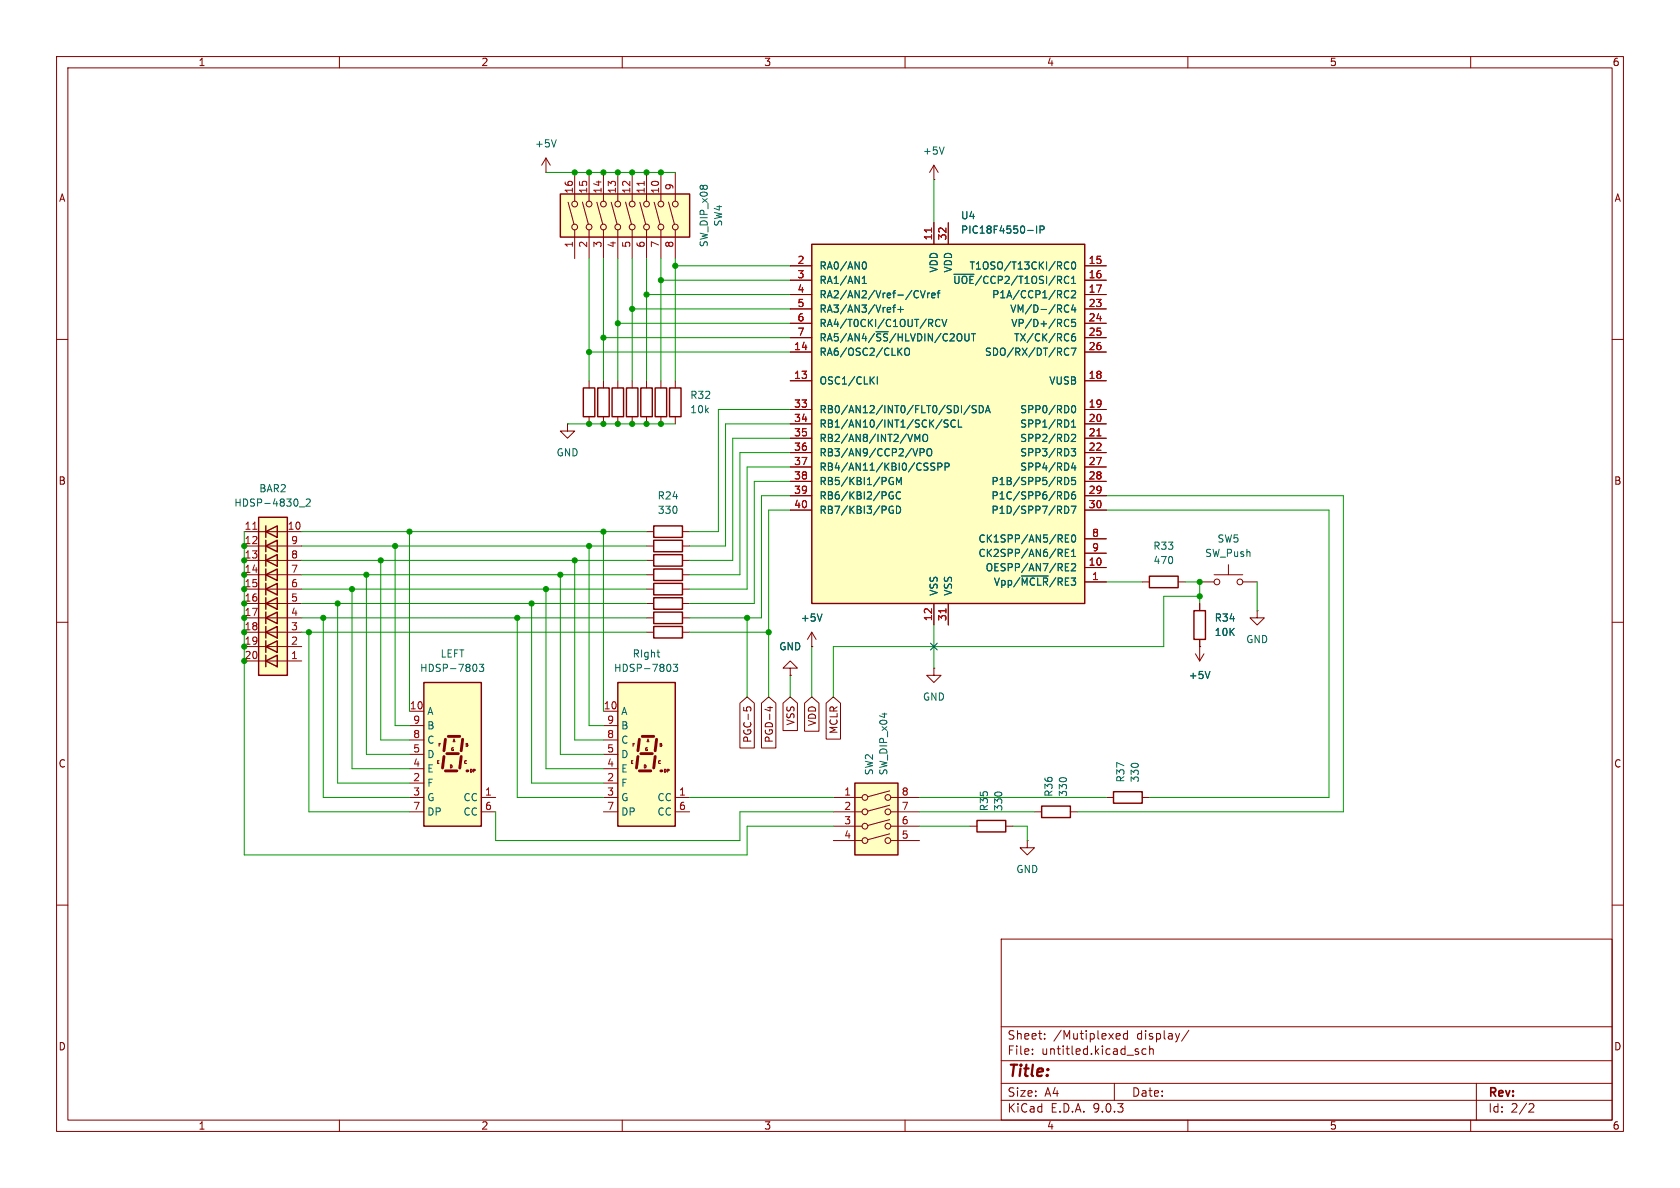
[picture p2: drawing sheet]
<svg xmlns="http://www.w3.org/2000/svg" width="297mm" height="210mm" viewBox="0 0 297 210" stroke-linecap="round" stroke-linejoin="round" font-family="sans-serif">
<g fill="none" stroke="#840000" stroke-width=".18">
<path d="M10 10h277v190h-277zM12 12h273v186h-273zM60 10v2M110 10v2M160 10v2M210 10v2M260 10v2M10 60h2M106.7 67.3v1.3M106.7 73.7v1.2M111.8 67.3v1.3M111.8 73.7v1.2"/>
<path d="M114.3 67.3v1.3M114.3 73.7v1.2M285 60h2M10 110h2M114.3 111.8h1.3M120.6 111.8h1.3M285 110h2M10 160h2M177 166h108v32h-108zM285 160h2M60 198v2M110 198v2"/>
<path d="M160 198v2M177 194.5h108M177 191.5h108M177 187.5h108M177 181.5h108M182.5 186.3v.1M182.5 185.5v.1M184.7 183.6v.1M184.7 182.8v.1M197 191.5v3M197.4 183.6h.6M197.4 182.8l.4-.1 .2 .4-.7 .1"/>
<path d="M199.3 182.8l-.4-.1-.3 .3v.4l.1 .2h.6M199.3 182.2v1.5M201.2 186v.3M202.6 185.5l-.4-.1-.3 .3v.4l.1 .2h.6M203.2 185.5l.3-.1 .3 .1 .1 .9M203.2 184.9v1.5M210 198v2M210.2 182.1l-1.3 2M260 198v2M261 191.5v6.5M270.5 195.1l.5 .1 .2 .3-1 1.1h1"/>
</g>
<path d="M105.7 68.6h2v5.1h-2zM110.7 68.6h2.1v5.1h-2.1zM113.3 68.6h2v5.1h-2zM115.6 110.7h5v2.1h-5z" fill="none" stroke="#840000" stroke-width=".25"/>
<path d="M45.7 91.4h5.1v28h-5.1z" fill="#ffffc2"/>
<g fill="none" stroke="#840000" stroke-width=".25">
<path d="M45.7 91.4h5.1v28h-5.1zM47 99.1l2-1.1v2.1zM47 96.5l2-1v2zM47 94l2-1v2zM47 93v2M47 95.5v2M47 98v2.1M47 116.8l2-1v2.1zM47 114.3l2-1v2zM47 111.8l2-1.1v2.1zM47 109.2l2-1v2zM47 106.7l2-1v2z"/>
<path d="M47 104.1l2-1v2.1zM47 101.6l2-1v2zM47 100.6v2M47 103.1v2.1M47 105.7v2M47 108.2v2M47 110.7v2.1M47 113.3v2M47 115.8v2.1M196.8 140h5.1v2h-5.1z"/>
</g>
<g fill="none" stroke="#840000" stroke-width=".18">
<path d="M43.2 99.1h10.1M43.2 96.5h10.1M43.2 94h10.1M43.2 116.8h10.1M43.2 114.3h10.1M43.2 111.8h10.1M43.2 106.7h10.1M43.2 101.6h10.1M43.2 109.2h10.1M43.2 104.1h10.1M211.3 115.6l.8 1.2M212.1 114.3h.1"/>
<path d="M212.1 114.3v2.5M212.9 115.6l-.8 1.2M195.6 141h1.2M201.9 141h1.3"/>
</g>
<path d="M44.7 93.6h.7" fill="none" stroke="#a90000" stroke-width=".18"/>
<path d="M52.9 89.6h1M54.1 88.3l.5-.1 .3 .4-.8 .9h.8M213.9 118.7l-.4 1.3" fill="none" stroke="#006464" stroke-width=".18"/>
<path d="M109.2 120.7h10.2v25.4h-10.2z" fill="#ffffc2"/>
<path d="M109.2 120.7h10.2v25.4h-10.2z" fill="none" stroke="#840000" stroke-width=".25"/>
<path d="M112.8 133.7l-.3 2.1M113 130.7l-.2 2M113 136.3h2.1M113.3 133.2h2M113.5 130.2h2.1M115.8 133.7l-.2 2.1M116.1 130.7l-.3 2" fill="none" stroke="#840000" stroke-width=".51"/>
<circle cx="116.8" cy="136.3" r=".25" fill="#840000"/>
<g fill="none" stroke="#840000" stroke-width=".18">
<path d="M165.1 31.8h.1M165.1 29.2l-.8 1.3M165.1 29.2l.8 1.3M165.1 29.2v2.6M109.2 67.3v1.3M109.2 73.7v1.2M116.8 67.3v1.3M116.8 73.7v1.2M119.4 67.3v1.3M119.4 73.7v1.2M114.3 94h1.3M114.3 99.1h1.3"/>
<path d="M114.3 96.5h1.3M120.6 94h1.3M120.6 99.1h1.3M120.6 96.5h1.3M217.2 99.8v1.8M114.3 109.2h1.3M114.3 104.1h1.3M114.3 106.7h1.3M114.3 101.6h1.3M120.6 109.2h1.3M120.6 104.1h1.3M120.6 106.7h1.3"/>
<path d="M120.6 101.6h1.3M139.7 118.1h1.3l-1.3-1.3-1.3 1.3h1.3v1.3M139.7 119.4h.1M143.5 114.3h.1M143.5 111.8l-.8 1.2M143.5 111.8l.8 1.2M143.5 111.8v2.5M165.1 118.1v1.3h1.3l-1.3 1.3-1.3-1.3h1.3M165.1 118.1h.1M212.1 102.9h2.5M214.6 101.6h5.1M219.7 102.9h2.5"/>
<path d="M106.7 125.7h2.5M106.7 128.3h2.5M106.7 130.8h2.5M106.7 133.4h2.5M106.7 135.9h2.5M106.7 138.4h2.5M111.9 134.5h-.2v.5M112.2 131.4h-.3v.5M114.1 135.3l-.2-.1v.5M114.4 131.2l.2-.5 .1 .5M116.9 131.4h-.2v.5M117.7 136h-.2v.5"/>
<path d="M118.2 136h-.2v.5M106.7 141h2.5M106.7 143.5h2.5M119.4 141h2.5M119.4 143.5h2.5M171.4 146.1h1.3M177.8 146.1h1.3"/>
<circle cx="215.1" cy="102.9" r=".51"/>
<circle cx="219.2" cy="102.9" r=".51"/>
</g>
<path d="M166.9 26l-.4 1.2M116.1 115.3h.5M116.5 116.1h.1M118.4 117.5l.2 .4-.2 .7M119 117.4h.8l-.4 .5 .3 .1v.6l-.1 .1-.6-.1M145.3 108.5l-.4 1.3" fill="none" stroke="#006464" stroke-width=".18"/>
<path d="M108.2 68.6h2v5.1h-2zM115.8 68.6h2.1v5.1h-2.1zM118.4 68.6h2v5.1h-2zM115.6 93h5v2h-5zM115.6 98h5v2.1h-5zM115.6 95.5h5v2h-5zM115.6 108.2h5v2h-5zM115.6 103.1h5v2.1h-5zM115.6 105.7h5v2h-5zM115.6 100.6h5v2h-5zM172.7 145h5.1v2.1h-5.1z" fill="none" stroke="#840000" stroke-width=".25"/>
<path d="M151.1 138.4h7.6v12.7h-7.6z" fill="#ffffc2"/>
<g fill="none" stroke="#840000" stroke-width=".18">
<path d="M222.2 108v1.2h1.3l-1.3 1.3-1.2-1.3h1.2M222.2 108h.1M157.3 139.8l-3.9 1M147.3 141h5.1M147.3 143.5h5.1M147.3 146.1h5.1M147.3 148.6h5.1M157.3 142.3l-3.9 1.1M157.3 144.9l-3.9 1M157.3 147.4l-3.9 1M157.5 141h5.1M157.5 143.5h5.1"/>
<path d="M157.5 146.1h5.1M157.5 148.6h5.1"/>
<circle cx="152.9" cy="148.6" r=".51"/>
<circle cx="152.9" cy="143.5" r=".51"/>
<circle cx="152.9" cy="141" r=".51"/>
<circle cx="152.9" cy="146.1" r=".51"/>
<circle cx="157" cy="143.5" r=".51"/>
<circle cx="157" cy="148.6" r=".51"/>
<circle cx="157" cy="146.1" r=".51"/>
<circle cx="157" cy="141" r=".51"/>
</g>
<path d="M151.1 138.4h7.6v12.7h-7.6z" fill="none" stroke="#840000" stroke-width=".25"/>
<path d="M143.5 43.2h48.3v63.5h-48.3z" fill="#ffffc2"/>
<path d="M143.5 43.2h48.3v63.5h-48.3z" fill="none" stroke="#840000" stroke-width=".25"/>
<g fill="none" stroke="#840000" stroke-width=".18">
<path d="M165.1 39.4v3.8M167.6 39.4v3.8M139.7 47h3.8M139.7 49.5h3.8M139.7 52.1h3.8M139.7 54.6h3.8M139.7 57.2h3.8M139.7 59.7h3.8M191.8 47h3.8M191.8 49.5h3.8M191.8 52.1h3.8M191.8 54.6h3.8"/>
<path d="M191.8 57.2h3.8M191.8 59.7h3.8M139.7 62.2h3.8M139.7 67.3h3.8M139.7 72.4h3.8M139.7 74.9h3.8M139.7 77.5h3.8M191.8 62.2h3.8M191.8 67.3h3.8M191.8 72.4h3.8M191.8 74.9h3.8M191.8 77.5h3.8"/>
<path d="M139.7 80h3.8M139.7 82.6h3.8M139.7 85.1h3.8M139.7 87.6h3.8M139.7 90.2h3.8M191.8 80h3.8M191.8 82.6h3.8M191.8 85.1h3.8M191.8 87.6h3.8M191.8 90.2h3.8M191.8 95.3h3.8M191.8 97.8h3.8"/>
<path d="M165.1 106.7v3.8M167.6 106.7v3.8M191.8 100.3h3.8M191.8 102.9h3.8"/>
</g>
<g fill="none" stroke="#006464" stroke-width=".18">
<path d="M183.3 39.9v1.3M152.4 50.1h.8M152.4 49.2l.4-.4v1.3M152.6 46.4l.1-.1a.68 .68 0 0 1 .5 .6 .68 .68 0 0 1-.5 .7l-.1-.1M157.8 54.3h.5M158.3 53.9l-.3 .2v1.1M158.7 54.7h1M159.2 54.2v1M162 51.4l.4 .1M162.4 52.5l-.4 .1M162.7 51.4l.4 1.2 .5-1.2M164 51.8v.8"/>
<path d="M164.4 51.8l-.4 .2M164.7 52.2l.6-.1v-.2l-.4-.1-.2 .2 .1 .6h.5M165.7 51.8h.5M166.2 56.6a.6 .6 0 0 0-.9 .4 .6 .6 0 0 0 .6 .7l.3-.1M166.2 51.4l-.3 .2v1M166.5 56.5l.5 1.2 .4-1.2M168.6 48.5h3.6M171.3 59l-.1 1.1M171.7 59h.8M172.1 59v1.3M181.7 40.7h1M183.9 40.6h.6l.1-.2-.1-.3-.6-.2v1.3"/>
<path d="M188.3 47.4l.3 .2 .3-.2M188.4 51.4h.3l.2 .1M188.4 56.5h.3l.2 .1M188.9 46.4l-.3-.1-.3 .2M188.9 52.5l-.2 .1h-.3M188.9 54a.6 .6 0 0 0-.8 .5 .6 .6 0 0 0 .6 .7l.2-.1M188.9 57.6l-.2 .1h-.3M189.4 50.1h.8M189.4 51.5l.5-.1 .3 .3-.8 .9h.8M189.6 46.4l.1-.1a.68 .68 0 0 1 .5 .6 .68 .68 0 0 1-.5 .7l-.1-.2-.2-.3zM189.6 49.1l.2-.3v1.3M189.7 53.9l-.3 .9h.8"/>
<path d="M190 59l-.3 .1a.86 .86 0 0 0 0 1.2l.4-.2 .1-.4-.3-.2h-.3l-.2 .2M190 54.3v.9M190.1 56.5h-.6l-.1 .6 .2-.2 .4 .1 .2 .2-.1 .4-.2 .1-.5-.1M154 67.2l.6 .7M154.6 66.6l-.8 .7M155.1 66.6v1.3M158.9 62.1l.6 .7M159.5 61.5l-.8 .8M160 61.7l.2-.2a.43 .43 0 0 1 .6 .5v.4a.42 .42 0 0 1-.4 .4 .42 .42 0 0 1-.5-.4zM161.8 78v-1.2l.4 .9 .4-.9v1.2M162.2 79.3l-.4 1.3M162.7 80l.6-.1 .1-.2-.1-.3-.6-.1v1.3"/>
<path d="M163.2 77l.2-.2a.43 .43 0 0 1 .6 .4v.4a.42 .42 0 0 1-.4 .5 .42 .42 0 0 1-.5-.5zM163.9 79.5l.3-.2a.43 .43 0 0 1 .5 .4v.5a.42 .42 0 0 1-.4 .4 .42 .42 0 0 1-.4-.4zM166.5 74.2l-1.1 1.6M167.6 74.3l-.5-.1-.1 .2v.3l.5 .3 .1 .3-.2 .2-.5-.1M168.9 74.4a.6 .6 0 0 0-.8 .4 .6 .6 0 0 0 .5 .7l.3-.1M169.4 74.2v1.3h.6M171.5 71.6l-1.1 1.7M172.6 71.8l-.5-.1-.2 .1v.4l.6 .2 .1 .3-.3 .3-.4-.1M173.1 71.7a.64 .64 0 0 1 .8 .6 .64 .64 0 0 1-.8 .7zM174.2 73l.4-1.3 .5 1.3M174.3 72.6h.6M188.2 62.5l.4 .3 .3-.1"/>
<path d="M188.9 61.7l-.3-.2-.4 .3M189.4 61.5h.8l-.5 1.3M189.4 79.3h.8l-.5 .5 .4 .1v.6l-.2 .1-.5-.1M189.4 75.5h.8M189.4 76.9l.5-.1 .3 .3-.8 .9h.8M189.4 74.6l.4-.4v1.3M189.6 71.8l.1-.1a.68 .68 0 0 1 .5 .6 .68 .68 0 0 1-.5 .7l-.1-.2-.2-.3zM157.4 84.5h.5M157.4 87h.5M157.4 89.5h.5M157.7 85.1h.2v.4l-.2 .2-.3-.1M157.7 87.7h.2v.4l-.2 .1-.3-.1"/>
<path d="M157.7 90.2h.2v.4l-.2 .1h-.3M158.5 89.5a.64 .64 0 0 1 .7 .6 .64 .64 0 0 1-.7 .6zM158.5 85.7v-1.3l.4 .9 .4-.9v1.3M159.2 87.1a.6 .6 0 0 0-.8 .4 .6 .6 0 0 0 .6 .7l.2-.1M165.3 81.9h-.5l-.2 .1v.3l.5 .3 .2 .3-.3 .2h-.5M165.8 82.5h.6l.1-.2v-.3l-.7-.1v1.2M167.1 82.5h.6l.1-.2-.1-.3-.6-.1v1.2M188.2 84.4a.64 .64 0 0 1 .8 .6 .64 .64 0 0 1-.8 .7zM188.2 86.9a.64 .64 0 0 1 .8 .7 .64 .64 0 0 1-.8 .6zM188.2 89.5a.64 .64 0 0 1 .8 .6 .64 .64 0 0 1-.8 .6M188.3 95.2h.5M188.3 97.7h.5"/>
<path d="M188.3 99.6h.6M188.9 94.6h-.6v1.2h.6M188.9 97.1h-.6v1.3h.6M189.4 89.5h.8l-.5 1.2M189.4 99.8l.5-.2 .3 .4-.8 .9h.8M189.4 97.5l.4-.4v1.3M189.4 98.4h.8M189.6 94.7l.1-.1a.68 .68 0 0 1 .5 .6 .68 .68 0 0 1-.5 .6l-.1-.1-.2-.4zM189.7 81.8l-.3 .9h.8M190 86.9l-.3 .1a.86 .86 0 0 0 0 1.2l.4-.1 .1-.4-.3-.3-.3 .1-.2 .2M190 82.3v.8M190.1 84.4h-.6l-.1 .6 .2-.1h.4l.2 .2-.1 .4-.2 .2-.5-.2"/>
<path d="M180.5 101.8h4.8M188.3 100.2h.5M188.3 100.9h.6"/>
</g>
<path d="M164.7 40.3v.7M193.9 77.1h.7M167.2 107.6v.7" fill="none" stroke="#a90000" stroke-width=".18"/>
<path d="M74.9 120.7h10.2v25.4h-10.2z" fill="#ffffc2"/>
<path d="M74.9 120.7h10.2v25.4h-10.2z" fill="none" stroke="#840000" stroke-width=".25"/>
<path d="M78.5 133.7l-.3 2.1M78.7 130.7l-.2 2M78.7 136.3h2.1M79 133.2h2M79.2 130.2h2.1M81.5 133.7l-.2 2.1M81.8 130.7l-.3 2" fill="none" stroke="#840000" stroke-width=".51"/>
<circle cx="82.5" cy="136.3" r=".25" fill="#840000"/>
<g fill="none" stroke="#840000" stroke-width=".18">
<path d="M96.5 30.5h.1M96.5 27.9l-.7 1.3M96.5 27.9l.8 1.3M96.5 27.9v2.6M100.3 74.9v1.3h1.3l-1.3 1.3-1.2-1.3h1.2M100.3 74.9h.1M104.1 67.3v1.3M104.1 73.7v1.2M201.9 102.9h1.3M208.3 102.9h1.2M212.1 106.7v1.3M212.1 113v1.3"/>
<path d="M72.4 125.7h2.5M72.4 128.3h2.5M72.4 130.8h2.5M72.4 133.4h2.5M72.4 135.9h2.5M72.4 138.4h2.5M77.6 134.5h-.2v.5M77.9 131.4h-.3v.5M79.8 135.3l-.2-.1v.5M80.1 131.2l.2-.5 .1 .5M82.6 131.4h-.2v.5M83.4 136h-.2v.5"/>
<path d="M83.9 136h-.2v.5M72.4 141h2.5M72.4 143.5h2.5M85.1 141h2.5M85.1 143.5h2.5M181.6 148.6v1.3h1.3l-1.3 1.2-1.3-1.2h1.3M181.6 148.6h.1"/>
</g>
<path d="M98.3 24.7l-.4 1.3M84.1 117.5l.2 .4-.2 .7M84.7 117.4h.8l-.4 .5 .4 .1v.6l-.2 .1-.6-.1" fill="none" stroke="#006464" stroke-width=".18"/>
<path d="M103.1 68.6h2.1v5.1h-2.1zM203.2 101.9h5.1v2h-5.1zM211.1 108h2v5h-2z" fill="none" stroke="#840000" stroke-width=".25"/>
<path d="M99.1 34.3h22.8v7.6h-22.8z" fill="#ffffc2"/>
<g fill="none" stroke="#840000" stroke-width=".18">
<path d="M100.4 35.7l1.1 3.9M101.6 30.5v5.1M103 35.7l1 3.9M104.1 30.5v5.1M105.5 35.7l1.1 3.9M106.7 30.5v5.1M108.1 35.7l1 3.9M109.2 30.5v5.1M110.6 35.7l1 3.9M111.8 30.5v5.1M113.1 35.7l1 3.9M114.3 30.5v5.1"/>
<path d="M115.6 35.7l1.1 3.9M116.8 30.5v5.1M118.2 35.7l1 3.9M119.4 30.5v5.1M165.1 39.4v3.8M167.6 39.4v3.8M101.6 40.6v5.1M104.1 40.6v5.1M106.7 40.6v5.1M109.2 40.6v5.1M111.8 40.6v5.1M114.3 40.6v5.1"/>
<path d="M116.8 40.6v5.1M119.4 40.6v5.1M139.7 47h3.8M139.7 49.5h3.8M139.7 52.1h3.8M139.7 54.6h3.8M139.7 57.2h3.8M139.7 59.7h3.8M191.8 47h3.8M191.8 49.5h3.8M191.8 52.1h3.8M191.8 54.6h3.8"/>
<path d="M191.8 57.2h3.8M191.8 59.7h3.8M139.7 62.2h3.8M139.7 67.3h3.8M139.7 72.4h3.8M139.7 74.9h3.8M139.7 77.5h3.8M191.8 62.2h3.8M191.8 67.3h3.8M191.8 72.4h3.8M191.8 74.9h3.8M191.8 77.5h3.8"/>
<path d="M139.7 80h3.8M139.7 82.6h3.8M139.7 85.1h3.8M139.7 87.6h3.8M139.7 90.2h3.8M191.8 80h3.8M191.8 82.6h3.8M191.8 85.1h3.8M191.8 87.6h3.8M191.8 90.2h3.8M191.8 95.3h3.8M191.8 97.8h3.8"/>
<path d="M139.7 119.4h.1M143.5 114.3h.1M165.1 106.7v3.8M167.6 106.7v3.8M191.8 100.3h3.8M191.8 102.9h3.8M212.1 114.3h.1M212.1 106.7v1.3M212.1 113v1.3M130.8 124.3l1.3-1.1 1.3 1.1v7.9h-2.6zM131.5 125v.6M132 125.5v-.3l.2-.2h.4l.2 .5"/>
<path d="M134.6 124.3l1.3-1.1 1.3 1.1v7.9h-2.6zM135.7 125.1h.9M136.1 124.9v.8l-.9-.3M138.4 124.3l1.3-1.1 1.3 1.1v4.8h-2.6zM142.2 124.3l1.3-1.1 1.3 1.1v5h-2.6zM146 124.3l1.3-1.1 1.3 1.1v6.4h-2.6zM182.9 143.5h1.2M189.2 143.5h1.3"/>
<circle cx="101.6" cy="36.1" r=".51"/>
<circle cx="104.1" cy="36.1" r=".51"/>
<circle cx="106.7" cy="36.1" r=".51"/>
<circle cx="109.2" cy="36.1" r=".51"/>
<circle cx="111.8" cy="36.1" r=".51"/>
<circle cx="114.3" cy="36.1" r=".51"/>
<circle cx="116.8" cy="36.1" r=".51"/>
<circle cx="119.4" cy="36.1" r=".51"/>
<circle cx="101.6" cy="40.1" r=".51"/>
<circle cx="104.1" cy="40.1" r=".51"/>
<circle cx="106.7" cy="40.1" r=".51"/>
<circle cx="109.2" cy="40.1" r=".51"/>
<circle cx="111.8" cy="40.1" r=".51"/>
<circle cx="114.3" cy="40.1" r=".51"/>
<circle cx="116.8" cy="40.1" r=".51"/>
<circle cx="119.4" cy="40.1" r=".51"/>
</g>
<path d="M99.1 34.3h22.8v7.6h-22.8zM184.1 142.5h5.1v2h-5.1z" fill="none" stroke="#840000" stroke-width=".25"/>
<path d="M113.9 32.1v.7M164.7 40.3v.7M193.9 77.1h.7M167.2 107.6v.7" fill="none" stroke="#a90000" stroke-width=".18"/>
<g fill="none" stroke="#009600" stroke-width=".18">
<path d="M96.5 30.5h22.9M165.1 31.8v7.6M104.1 45.7v21.6M106.7 45.7v21.6M106.7 59.7h33M109.2 45.7v21.6M109.2 57.2h30.5M111.8 45.7v21.6M111.8 54.6h27.9M114.3 52.1h25.4M114.3 45.7v21.6M116.8 49.5h22.9"/>
<path d="M116.8 45.7v21.6M119.4 47h20.3M119.4 45.7v21.6M100.3 74.9h19.1M104.1 62.2h35.6M139.7 72.4h-12.7v21.6h-5.1M139.7 74.9h-11.4v21.6h-6.4M139.7 77.5h-10.2v21.6h-7.6M43.2 94v57.1h88.9v-5h15.2M53.3 94h61M53.3 99.1h61M53.3 96.5h61"/>
<path d="M67.3 99.1v31.7h5.1M69.8 96.5v31.8h2.6M72.4 94v31.7M101.6 99.1v31.7h5.1M104.1 96.5v31.8h2.6M106.7 94v31.7M139.7 87.6h-5.1v21.6h-12.7M139.7 82.6h-7.6v21.5h-10.2M139.7 85.1h-6.4v21.6h-11.4M139.7 80h-8.9v21.6h-8.9M139.7 90.2h-3.8v33M195.6 87.6h41.9v55.9h-47"/>
<path d="M195.6 90.2h39.3v50.8h-31.7M53.3 109.2h61M53.3 111.8h61M53.3 104.1h61M53.3 106.7h61M53.3 101.6h61M54.6 111.8v31.7h17.8M57.1 109.2v31.8h15.3M59.7 106.7v31.7h12.7M62.2 104.1v31.8h10.2M64.8 101.6v31.8h7.6M91.4 109.2v31.8h15.3"/>
<path d="M94 106.7v31.7h12.7M96.5 104.1v31.8h10.2M99.1 101.6v31.8h7.6M121.9 111.8h14M132.1 109.2v14M139.7 119.4v3.8M143.5 114.3v8.9M165.1 110.5v7.6M195.6 102.9h6.3M209.5 102.9h2.6v3.8M212.1 105.4h-6.4v8.9h-58.4v8.9M222.2 102.9v5.1"/>
<path d="M87.6 143.5v5.1h43.2v-5.1h16.5M121.9 141h25.4M162.6 143.5h20.3M162.6 141h33M162.6 146.1h8.8M179.1 146.1h2.5v2.5"/>
</g>
<path d="M164.5 113.7l1.2 1.2M165.7 113.7l-1.2 1.2" fill="none" stroke="#000084" stroke-width=".18"/>
<g fill="none" stroke="#006464" stroke-width=".18">
<path d="M183.3 39.9v1.3M152.4 50.1h.8M152.4 49.2l.4-.4v1.3M152.6 46.4l.1-.1a.68 .68 0 0 1 .5 .6 .68 .68 0 0 1-.5 .7l-.1-.1M157.8 54.3h.5M158.3 53.9l-.3 .2v1.1M158.7 54.7h1M159.2 54.2v1M162 51.4l.4 .1M162.4 52.5l-.4 .1M162.7 51.4l.4 1.2 .5-1.2M164 51.8v.8"/>
<path d="M164.4 51.8l-.4 .2M164.7 52.2l.6-.1v-.2l-.4-.1-.2 .2 .1 .6h.5M165.7 51.8h.5M166.2 56.6a.6 .6 0 0 0-.9 .4 .6 .6 0 0 0 .6 .7l.3-.1M166.2 51.4l-.3 .2v1M166.5 56.5l.5 1.2 .4-1.2M168.6 48.5h3.6M171.3 59l-.1 1.1M171.7 59h.8M172.1 59v1.3M181.7 40.7h1M183.9 40.6h.6l.1-.2-.1-.3-.6-.2v1.3"/>
<path d="M188.3 47.4l.3 .2 .3-.2M188.4 51.4h.3l.2 .1M188.4 56.5h.3l.2 .1M188.9 46.4l-.3-.1-.3 .2M188.9 52.5l-.2 .1h-.3M188.9 54a.6 .6 0 0 0-.8 .5 .6 .6 0 0 0 .6 .7l.2-.1M188.9 57.6l-.2 .1h-.3M189.4 50.1h.8M189.4 51.5l.5-.1 .3 .3-.8 .9h.8M189.6 46.4l.1-.1a.68 .68 0 0 1 .5 .6 .68 .68 0 0 1-.5 .7l-.1-.2-.2-.3zM189.6 49.1l.2-.3v1.3M189.7 53.9l-.3 .9h.8"/>
<path d="M190 59l-.3 .1a.86 .86 0 0 0 0 1.2l.4-.2 .1-.4-.3-.2h-.3l-.2 .2M190 54.3v.9M190.1 56.5h-.6l-.1 .6 .2-.2 .4 .1 .2 .2-.1 .4-.2 .1-.5-.1M154 67.2l.6 .7M154.6 66.6l-.8 .7M155.1 66.6v1.3M158.9 62.1l.6 .7M159.5 61.5l-.8 .8M160 61.7l.2-.2a.43 .43 0 0 1 .6 .5v.4a.42 .42 0 0 1-.4 .4 .42 .42 0 0 1-.5-.4zM161.8 78v-1.2l.4 .9 .4-.9v1.2M162.2 79.3l-.4 1.3M162.7 80l.6-.1 .1-.2-.1-.3-.6-.1v1.3"/>
<path d="M163.2 77l.2-.2a.43 .43 0 0 1 .6 .4v.4a.42 .42 0 0 1-.4 .5 .42 .42 0 0 1-.5-.5zM163.9 79.5l.3-.2a.43 .43 0 0 1 .5 .4v.5a.42 .42 0 0 1-.4 .4 .42 .42 0 0 1-.4-.4zM166.5 74.2l-1.1 1.6M167.6 74.3l-.5-.1-.1 .2v.3l.5 .3 .1 .3-.2 .2-.5-.1M168.9 74.4a.6 .6 0 0 0-.8 .4 .6 .6 0 0 0 .5 .7l.3-.1M169.4 74.2v1.3h.6M171.5 71.6l-1.1 1.7M172.6 71.8l-.5-.1-.2 .1v.4l.6 .2 .1 .3-.3 .3-.4-.1M173.1 71.7a.64 .64 0 0 1 .8 .6 .64 .64 0 0 1-.8 .7zM174.2 73l.4-1.3 .5 1.3M174.3 72.6h.6M188.2 62.5l.4 .3 .3-.1"/>
<path d="M188.9 61.7l-.3-.2-.4 .3M189.4 61.5h.8l-.5 1.3M189.4 79.3h.8l-.5 .5 .4 .1v.6l-.2 .1-.5-.1M189.4 75.5h.8M189.4 76.9l.5-.1 .3 .3-.8 .9h.8M189.4 74.6l.4-.4v1.3M189.6 71.8l.1-.1a.68 .68 0 0 1 .5 .6 .68 .68 0 0 1-.5 .7l-.1-.2-.2-.3zM157.4 84.5h.5M157.4 87h.5M157.4 89.5h.5M157.7 85.1h.2v.4l-.2 .2-.3-.1M157.7 87.7h.2v.4l-.2 .1-.3-.1"/>
<path d="M157.7 90.2h.2v.4l-.2 .1h-.3M158.5 89.5a.64 .64 0 0 1 .7 .6 .64 .64 0 0 1-.7 .6zM158.5 85.7v-1.3l.4 .9 .4-.9v1.3M159.2 87.1a.6 .6 0 0 0-.8 .4 .6 .6 0 0 0 .6 .7l.2-.1M165.3 81.9h-.5l-.2 .1v.3l.5 .3 .2 .3-.3 .2h-.5M165.8 82.5h.6l.1-.2v-.3l-.7-.1v1.2M167.1 82.5h.6l.1-.2-.1-.3-.6-.1v1.2M188.2 84.4a.64 .64 0 0 1 .8 .6 .64 .64 0 0 1-.8 .7zM188.2 86.9a.64 .64 0 0 1 .8 .7 .64 .64 0 0 1-.8 .6zM188.2 89.5a.64 .64 0 0 1 .8 .6 .64 .64 0 0 1-.8 .6M188.3 95.2h.5M188.3 97.7h.5"/>
<path d="M188.3 99.6h.6M188.9 94.6h-.6v1.2h.6M188.9 97.1h-.6v1.3h.6M189.4 89.5h.8l-.5 1.2M189.4 99.8l.5-.2 .3 .4-.8 .9h.8M189.4 97.5l.4-.4v1.3M189.4 98.4h.8M189.6 94.7l.1-.1a.68 .68 0 0 1 .5 .6 .68 .68 0 0 1-.5 .6l-.1-.1-.2-.4zM189.7 81.8l-.3 .9h.8M190 86.9l-.3 .1a.86 .86 0 0 0 0 1.2l.4-.1 .1-.4-.3-.3-.3 .1-.2 .2M190 82.3v.8M190.1 84.4h-.6l-.1 .6 .2-.1h.4l.2 .2-.1 .4-.2 .2-.5-.2"/>
<path d="M145.3 108.5l-.4 1.3M180.5 101.8h4.8M188.3 100.2h.5M188.3 100.9h.6M213.9 118.7l-.4 1.3"/>
</g>
<g fill="#009600" stroke="#009600" stroke-width=".18">
<circle cx="116.8" cy="30.5" r=".46"/>
<circle cx="111.8" cy="30.5" r=".46"/>
<circle cx="114.3" cy="30.5" r=".46"/>
<circle cx="109.2" cy="30.5" r=".46"/>
<circle cx="96.5" cy="104.1" r=".46"/>
<circle cx="101.6" cy="30.5" r=".46"/>
<circle cx="104.1" cy="30.5" r=".46"/>
<circle cx="106.7" cy="30.5" r=".46"/>
<circle cx="101.6" cy="99.1" r=".46"/>
<circle cx="99.1" cy="101.6" r=".46"/>
<circle cx="116.8" cy="74.9" r=".46"/>
<circle cx="132.1" cy="109.2" r=".46"/>
<circle cx="135.9" cy="111.8" r=".46"/>
<circle cx="57.1" cy="109.2" r=".46"/>
<circle cx="54.6" cy="111.8" r=".46"/>
<circle cx="94" cy="106.7" r=".46"/>
<circle cx="91.4" cy="109.2" r=".46"/>
<circle cx="104.1" cy="96.5" r=".46"/>
<circle cx="114.3" cy="74.9" r=".46"/>
<circle cx="106.7" cy="74.9" r=".46"/>
<circle cx="106.7" cy="94" r=".46"/>
<circle cx="111.8" cy="74.9" r=".46"/>
<circle cx="109.2" cy="74.9" r=".46"/>
<circle cx="104.1" cy="62.2" r=".46"/>
<circle cx="104.1" cy="74.9" r=".46"/>
<circle cx="43.2" cy="106.7" r=".46"/>
<circle cx="43.2" cy="109.2" r=".46"/>
<circle cx="43.2" cy="104.1" r=".46"/>
<circle cx="43.2" cy="114.3" r=".46"/>
<circle cx="43.2" cy="116.8" r=".46"/>
<circle cx="64.8" cy="101.6" r=".46"/>
<circle cx="62.2" cy="104.1" r=".46"/>
<circle cx="67.3" cy="99.1" r=".46"/>
<circle cx="43.2" cy="101.6" r=".46"/>
<circle cx="43.2" cy="99.1" r=".46"/>
<circle cx="43.2" cy="96.5" r=".46"/>
<circle cx="69.8" cy="96.5" r=".46"/>
<circle cx="72.4" cy="94" r=".46"/>
<circle cx="59.7" cy="106.7" r=".46"/>
<circle cx="43.2" cy="111.8" r=".46"/>
<circle cx="111.8" cy="54.6" r=".46"/>
<circle cx="114.3" cy="52.1" r=".46"/>
<circle cx="119.4" cy="47" r=".46"/>
<circle cx="109.2" cy="57.2" r=".46"/>
<circle cx="106.7" cy="59.7" r=".46"/>
<circle cx="116.8" cy="49.5" r=".46"/>
<circle cx="212.1" cy="102.9" r=".46"/>
<circle cx="212.1" cy="105.4" r=".46"/>
</g>
<text font-size="2.8" fill="#840000" x="178" y="190.9">Title:</text>
<g font-size="2.1" fill="#840000">
<text x="178" y="184">Sheet:</text>
<text x="186.2" y="184">/Mutiplexed</text>
<text x="201" y="184">display/</text>
<text x="178" y="186.7">File:</text>
<text x="184.1" y="186.7">untitled.kicad_sch</text>
<text x="178" y="196.9">KiCad</text>
<text x="178" y="194.1">Size:</text>
<text x="184.7" y="194.1">A4</text>
<text x="185.7" y="196.9">E.D.A.</text>
<text x="193.3" y="196.9">9.0.3</text>
<text x="200" y="194.1">Date:</text>
<text x="263" y="194.3">Rev:</text>
<text x="263" y="196.9">Id:</text>
<text x="267.1" y="196.9">2/2</text>
</g>
<g font-size="1.8" fill="#840000">
<text x="35" y="11.9">1</text>
<text x="85" y="11.9">2</text>
<text x="135" y="11.9">3</text>
<text x="185" y="11.9">4</text>
<text x="235" y="11.9">5</text>
<text x="285" y="11.9">6</text>
<text x="10.3" y="35.9">A</text>
<text x="285.3" y="35.9">A</text>
<text x="10.3" y="85.9">B</text>
<text x="285.3" y="85.9">B</text>
<text x="133" y="131.4" transform="rotate(-90 133 131.4)">PGC-5</text>
<text x="136.8" y="131.4" transform="rotate(-90 136.8 131.4)">PGD-4</text>
<text x="140.7" y="128.3" transform="rotate(-90 140.7 128.3)">VSS</text>
<text x="144.5" y="128.5" transform="rotate(-90 144.5 128.5)">VDD</text>
<text x="148.3" y="129.8" transform="rotate(-90 148.3 129.8)">MCLR</text>
<text x="10.3" y="135.9">C</text>
<text x="285.3" y="135.9">C</text>
<text x="10.3" y="185.9">D</text>
<text x="285.3" y="185.9">D</text>
<text x="35" y="199.9">1</text>
<text x="85" y="199.9">2</text>
<text x="135" y="199.9">3</text>
<text x="185" y="199.9">4</text>
<text x="235" y="199.9">5</text>
<text x="285" y="199.9">6</text>
</g>
<g font-size="1.8" fill="#006464">
<text x="94.5" y="26.3">+5V</text>
<text x="163.1" y="27.5">+5V</text>
<text x="127.9" y="40.1" transform="rotate(-90 127.9 40.1)">SW4</text>
<text x="169.8" y="39">U4</text>
<text x="169.8" y="41.5">PIC18F4550-IP</text>
<text x="125.3" y="43.8" transform="rotate(-90 125.3 43.8)">SW_DIP_x08</text>
<text x="144.8" y="47.9">RA0/AN0</text>
<text x="171.3" y="47.9">T1OSO/T13CKI/RC0</text>
<text x="144.8" y="50.4">RA1/AN1</text>
<text x="144.8" y="52.9">RA2/AN2/Vref-/CVref</text>
<text x="166" y="48.3" transform="rotate(-90 166 48.3)">VDD</text>
<text x="168.4" y="50.4">~{UOE}/CCP2/T1OSI/RC1</text>
<text x="168.5" y="48.3" transform="rotate(-90 168.5 48.3)">VDD</text>
<text x="175.3" y="52.9">P1A/CCP1/RC2</text>
<text x="144.8" y="55.5">RA3/AN3/Vref+</text>
<text x="144.8" y="58">RA4/T0CKI/C1OUT/RCV</text>
<text x="178.5" y="55.5">VM/D-/RC4</text>
<text x="178.7" y="58">VP/D+/RC5</text>
<text x="144.8" y="60.6">RA5/AN4/~{SS}/HLVDIN/C2OUT</text>
<text x="144.8" y="63.1">RA6/OSC2/CLKO</text>
<text x="174" y="63.1">SDO/RX/DT/RC7</text>
<text x="179.2" y="60.6">TX/CK/RC6</text>
<text x="121.9" y="70.7">R32</text>
<text x="144.8" y="68.2">OSC1/CLKI</text>
<text x="185.4" y="68.2">VUSB</text>
<text x="121.9" y="73.3">10k</text>
<text x="144.8" y="73.3">RB0/AN12/INT0/FLT0/SDI/SDA</text>
<text x="144.8" y="75.8">RB1/AN10/INT1/SCK/SCL</text>
<text x="180.3" y="73.3">SPP0/RD0</text>
<text x="180.3" y="75.8">SPP1/RD1</text>
<text x="98.3" y="80.9">GND</text>
<text x="144.8" y="78.3">RB2/AN8/INT2/VMO</text>
<text x="144.8" y="80.9">RB3/AN9/CCP2/VPO</text>
<text x="144.8" y="83.4">RB4/AN11/KBI0/CSSPP</text>
<text x="180.3" y="78.3">SPP2/RD2</text>
<text x="180.3" y="80.9">SPP3/RD3</text>
<text x="180.3" y="83.4">SPP4/RD4</text>
<text x="41.3" y="89.8">HDSP-4830_2</text>
<text x="45.7" y="87.2">BAR2</text>
<text x="116.2" y="88.5">R24</text>
<text x="144.8" y="86">RB5/KBI1/PGM</text>
<text x="144.8" y="88.5">RB6/KBI2/PGC</text>
<text x="175.2" y="86">P1B/SPP5/RD5</text>
<text x="175.2" y="88.5">P1C/SPP6/RD6</text>
<text x="116.2" y="91">330</text>
<text x="144.8" y="91">RB7/KBI3/PGD</text>
<text x="175.2" y="91">P1D/SPP7/RD7</text>
<text x="172.9" y="96.1">CK1SPP/AN5/RE0</text>
<text x="172.9" y="98.7">CK2SPP/AN6/RE1</text>
<text x="174.1" y="101.2">OESPP/AN7/RE2</text>
<text x="203.8" y="97.4">R33</text>
<text x="203.8" y="99.9">470</text>
<text x="213" y="98.7">SW_Push</text>
<text x="215.1" y="96.1">SW5</text>
<text x="166" y="105.4" transform="rotate(-90 166 105.4)">VSS</text>
<text x="168.5" y="105.4" transform="rotate(-90 168.5 105.4)">VSS</text>
<text x="175.6" y="103.7">Vpp/~{MCLR}/RE3</text>
<text x="141.5" y="110.1">+5V</text>
<text x="214.6" y="110.1">R34</text>
<text x="214.6" y="112.6">10K</text>
<text x="220.2" y="113.9">GND</text>
<text x="74.2" y="119">HDSP-7803</text>
<text x="77.8" y="116.4">LEFT</text>
<text x="108.5" y="119">HDSP-7803</text>
<text x="111.7" y="116.4">RIght</text>
<text x="137.7" y="115.2">GND</text>
<text x="163.1" y="124.1">GND</text>
<text x="210.1" y="120.2">+5V</text>
<text x="75.4" y="126.6">A</text>
<text x="75.4" y="129.1">B</text>
<text x="75.4" y="131.7">C</text>
<text x="109.7" y="126.6">A</text>
<text x="109.7" y="129.1">B</text>
<text x="109.7" y="131.7">C</text>
<text x="75.4" y="134.2">D</text>
<text x="75.4" y="136.8">E</text>
<text x="109.7" y="134.2">D</text>
<text x="109.7" y="136.8">E</text>
<text x="154.5" y="137.2" transform="rotate(-90 154.5 137.2)">SW2</text>
<text x="157.1" y="137.2" transform="rotate(-90 157.1 137.2)">SW_DIP_x04</text>
<text x="75.4" y="139.3">F</text>
<text x="75.4" y="141.8">G</text>
<text x="81.8" y="141.8">CC</text>
<text x="109.7" y="139.3">F</text>
<text x="109.7" y="141.8">G</text>
<text x="116.1" y="141.8">CC</text>
<text x="174.9" y="143.5" transform="rotate(-90 174.9 143.5)">R35</text>
<text x="177.4" y="143.5" transform="rotate(-90 177.4 143.5)">330</text>
<text x="186.3" y="141" transform="rotate(-90 186.3 141)">R36</text>
<text x="188.8" y="141" transform="rotate(-90 188.8 141)">330</text>
<text x="199" y="138.4" transform="rotate(-90 199 138.4)">R37</text>
<text x="201.5" y="138.4" transform="rotate(-90 201.5 138.4)">330</text>
<text x="75.4" y="144.4">DP</text>
<text x="81.8" y="144.4">CC</text>
<text x="109.7" y="144.4">DP</text>
<text x="116.1" y="144.4">CC</text>
<text x="179.6" y="154.5">GND</text>
</g>
<g font-size="1.8" fill="#a90000">
<text x="101.3" y="34.3" transform="rotate(-90 101.3 34.3)">16</text>
<text x="103.9" y="34.3" transform="rotate(-90 103.9 34.3)">15</text>
<text x="106.4" y="34.3" transform="rotate(-90 106.4 34.3)">14</text>
<text x="109" y="34.3" transform="rotate(-90 109 34.3)">13</text>
<text x="111.5" y="34.3" transform="rotate(-90 111.5 34.3)">12</text>
<text x="114" y="34.3" transform="rotate(-90 114 34.3)">11</text>
<text x="116.6" y="34.3" transform="rotate(-90 116.6 34.3)">10</text>
<text x="119.1" y="33.7" transform="rotate(-90 119.1 33.7)">9</text>
<text x="101.3" y="43.9" transform="rotate(-90 101.3 43.9)">1</text>
<text x="103.9" y="43.9" transform="rotate(-90 103.9 43.9)">2</text>
<text x="106.4" y="43.9" transform="rotate(-90 106.4 43.9)">3</text>
<text x="109" y="43.9" transform="rotate(-90 109 43.9)">4</text>
<text x="111.5" y="43.9" transform="rotate(-90 111.5 43.9)">5</text>
<text x="114" y="43.9" transform="rotate(-90 114 43.9)">6</text>
<text x="116.6" y="43.9" transform="rotate(-90 116.6 43.9)">7</text>
<text x="119.1" y="43.9" transform="rotate(-90 119.1 43.9)">8</text>
<text x="140.9" y="46.7">2</text>
<text x="164.8" y="42.6" transform="rotate(-90 164.8 42.6)">11</text>
<text x="167.4" y="42.6" transform="rotate(-90 167.4 42.6)">32</text>
<text x="192.4" y="46.7">15</text>
<text x="140.9" y="49.3">3</text>
<text x="140.9" y="51.8">4</text>
<text x="192.4" y="49.3">16</text>
<text x="192.4" y="51.8">17</text>
<text x="140.9" y="54.4">5</text>
<text x="140.9" y="56.9">6</text>
<text x="140.9" y="59.4">7</text>
<text x="192.4" y="54.4">23</text>
<text x="192.4" y="56.9">24</text>
<text x="192.4" y="59.4">25</text>
<text x="140.3" y="62">14</text>
<text x="192.4" y="62">26</text>
<text x="140.3" y="67.1">13</text>
<text x="192.4" y="67.1">18</text>
<text x="140.3" y="72.1">33</text>
<text x="140.3" y="74.7">34</text>
<text x="140.3" y="77.2">35</text>
<text x="192.4" y="72.1">19</text>
<text x="192.4" y="74.7">20</text>
<text x="192.4" y="77.2">21</text>
<text x="140.3" y="79.8">36</text>
<text x="140.3" y="82.3">37</text>
<text x="192.4" y="79.8">22</text>
<text x="192.4" y="82.3">27</text>
<text x="140.3" y="84.8">38</text>
<text x="140.3" y="87.4">39</text>
<text x="140.3" y="89.9">40</text>
<text x="192.4" y="84.8">28</text>
<text x="192.4" y="87.4">29</text>
<text x="192.4" y="89.9">30</text>
<text x="43.1" y="93.7">11</text>
<text x="50.8" y="93.7">10</text>
<text x="193" y="95">8</text>
<text x="43.1" y="101.3">14</text>
<text x="43.1" y="98.8">13</text>
<text x="43.1" y="96.3">12</text>
<text x="51.4" y="101.3">7</text>
<text x="51.4" y="98.8">8</text>
<text x="51.4" y="96.3">9</text>
<text x="192.4" y="100.1">10</text>
<text x="193" y="97.5">9</text>
<text x="43.1" y="106.4">16</text>
<text x="43.1" y="103.9">15</text>
<text x="51.4" y="106.4">5</text>
<text x="51.4" y="103.9">6</text>
<text x="193" y="102.6">1</text>
<text x="43.1" y="111.5">18</text>
<text x="43.1" y="109">17</text>
<text x="51.4" y="111.5">3</text>
<text x="51.4" y="109">4</text>
<text x="164.8" y="109.9" transform="rotate(-90 164.8 109.9)">12</text>
<text x="167.4" y="109.9" transform="rotate(-90 167.4 109.9)">31</text>
<text x="43.1" y="116.6">20</text>
<text x="43.1" y="114">19</text>
<text x="51.4" y="116.6">1</text>
<text x="51.4" y="114">2</text>
<text x="72.3" y="125.5">10</text>
<text x="106.6" y="125.5">10</text>
<text x="73" y="128">9</text>
<text x="73" y="130.6">8</text>
<text x="107.2" y="128">9</text>
<text x="107.2" y="130.6">8</text>
<text x="73" y="133.1">5</text>
<text x="73" y="135.6">4</text>
<text x="107.2" y="133.1">5</text>
<text x="107.2" y="135.6">4</text>
<text x="73" y="138.2">2</text>
<text x="73" y="140.7">3</text>
<text x="73" y="143.3">7</text>
<text x="85.7" y="140.7">1</text>
<text x="85.7" y="143.3">6</text>
<text x="107.2" y="138.2">2</text>
<text x="107.2" y="140.7">3</text>
<text x="107.2" y="143.3">7</text>
<text x="119.9" y="140.7">1</text>
<text x="119.9" y="143.3">6</text>
<text x="149.2" y="140.7">1</text>
<text x="149.2" y="143.3">2</text>
<text x="159.3" y="140.7">8</text>
<text x="159.3" y="143.3">7</text>
<text x="149.2" y="145.8">3</text>
<text x="149.2" y="148.3">4</text>
<text x="159.3" y="145.8">6</text>
<text x="159.3" y="148.3">5</text>
</g>
<g font-size=".7" fill="#840000">
<text x="79.9" y="131.4">A</text>
<text x="114.2" y="131.4">A</text>
<text x="77.1" y="135.2">E</text>
<text x="77.3" y="132.2">F</text>
<text x="79.3" y="136">D</text>
<text x="79.6" y="132.9">G</text>
<text x="81.9" y="135.2">C</text>
<text x="82.1" y="132.2">B</text>
<text x="82.9" y="136.8">DP</text>
<text x="111.4" y="135.2">E</text>
<text x="111.6" y="132.2">F</text>
<text x="113.6" y="136">D</text>
<text x="113.9" y="132.9">G</text>
<text x="116.2" y="135.2">C</text>
<text x="116.4" y="132.2">B</text>
<text x="117.2" y="136.8">DP</text>
</g>
</svg>
